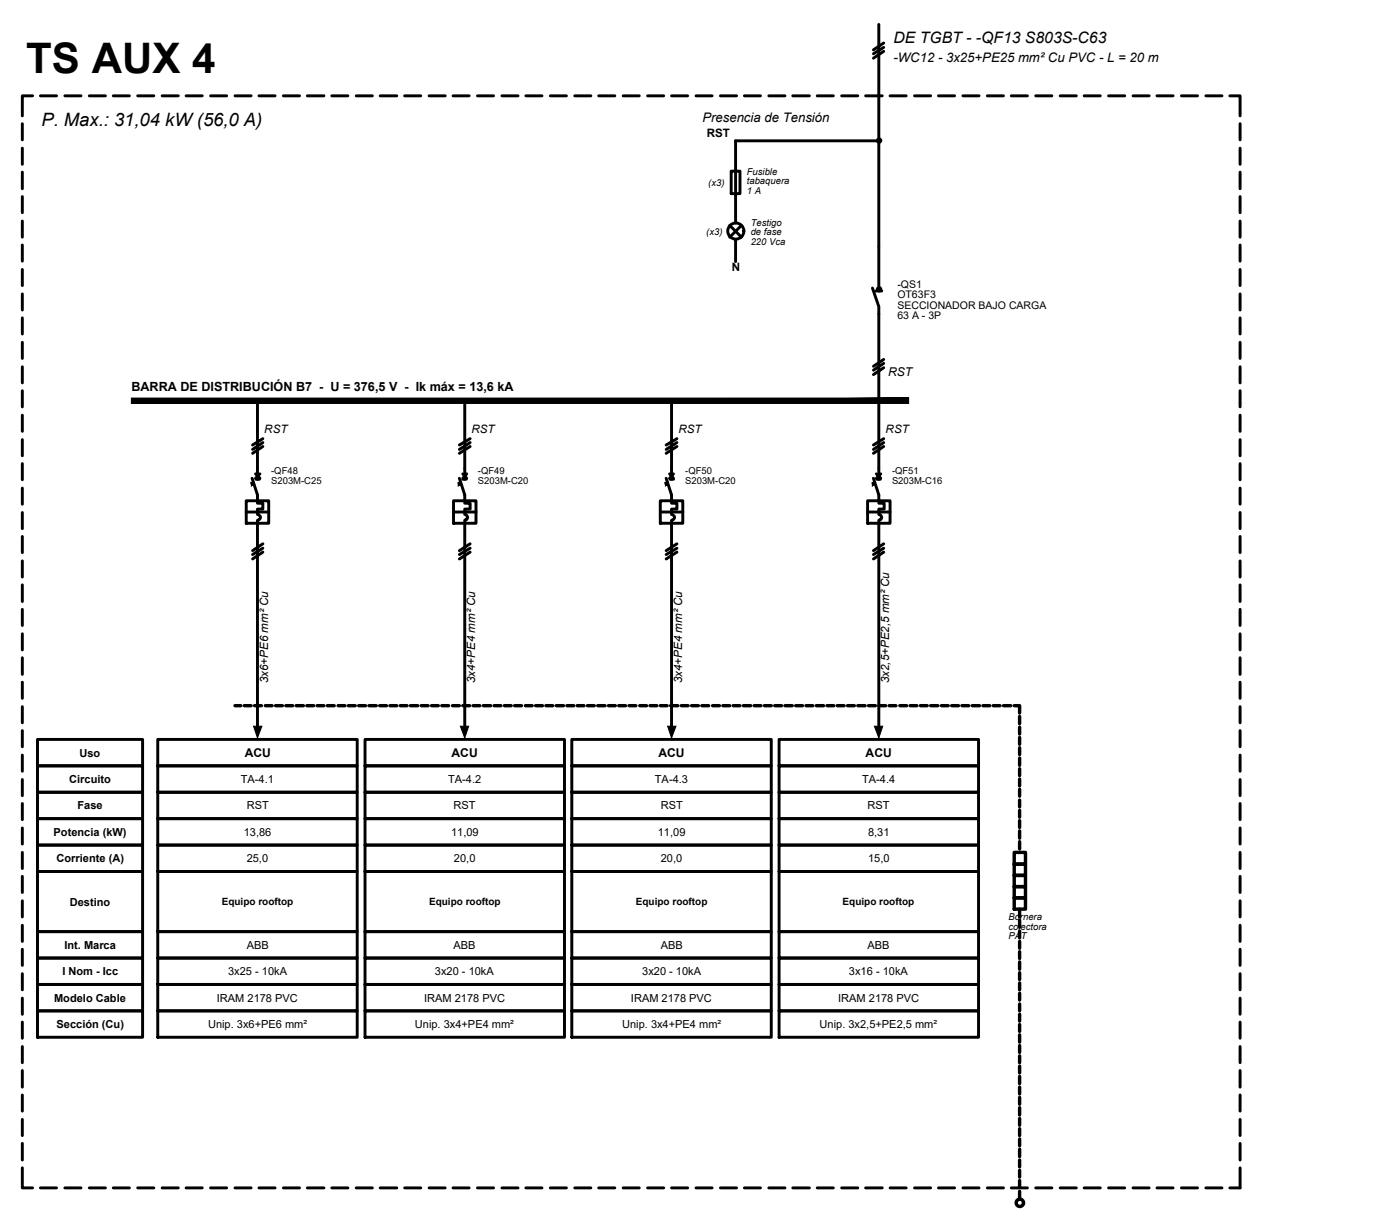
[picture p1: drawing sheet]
<svg xmlns="http://www.w3.org/2000/svg" width="121mm" height="105mm" viewBox="0 0 121 105" stroke-linecap="round" stroke-linejoin="round" font-family="sans-serif">
<!-- layer: UNI-MARCO -->
<g fill="none" stroke="#000" stroke-width=".25">
<path d="M1.9 10.7v1.4M1.9 12.8v1.4M1.9 14.9v1.4M1.9 17v1.4M1.9 19.1v1.4M2.8 8.3h-.9v1.7M3.5 8.3h1.4M5.6 8.3h1.4M7.7 8.3h1.4M9.8 8.3h1.4M11.9 8.3h1.4M14 8.3h1.4"/>
<path d="M16.1 8.3h1.4M18.2 8.3h1.4M20.3 8.3h1.4M22.4 8.3h1.4M24.5 8.3h1.4M26.6 8.3h1.5M28.7 8.3h1.4M30.8 8.3h1.4M32.9 8.3h1.5M35 8.3h1.4M37.2 8.3h1.4M39.2 8.3h1.4"/>
<path d="M41.3 8.3h1.4M43.5 8.3h1.4M45.5 8.3h1.4M47.7 8.3h1.4M49.8 8.3h1.4M51.8 8.3h1.4M54 8.3h1.4M56.1 8.3h1.4M58.2 8.3h1.3M60.3 8.3h1.4M62.4 8.3h1.4M64.5 8.3h1.4"/>
<path d="M66.6 8.3h1.4M68.7 8.3h1.4M70.8 8.3h1.4M72.9 8.3h1.4M75 8.3h1.4M77.1 8.3h1.4M79.2 8.3h1.4M81.3 8.3h1.4M83.4 8.3h1.4M85.5 8.3h1.4M87.6 8.3h1.4M89.7 8.3h1.4"/>
<path d="M91.8 8.3h1.4M93.9 8.3h1.4M96 8.3h1.4M98.1 8.3h1.4M100.2 8.3h1.4M102.3 8.3h1.4M104.4 8.3h1.4M106.5 8.3h.9v1.7M107.4 10.7v1.4M107.4 12.8v1.4M107.4 14.9v1.4M107.4 17v1.4"/>
<path d="M107.4 19.1v1.4M1.9 21.2v1.4M1.9 23.3v1.4M1.9 25.4v1.4M1.9 27.5v1.4M1.9 29.6v1.4M1.9 31.7v1.4M1.9 33.8v1.4M1.9 35.9v1.4M1.9 38.1v1.4M107.4 21.2v1.4M107.4 23.3v1.4"/>
<path d="M107.4 25.4v1.4M107.4 27.5v1.4M107.4 29.6v1.4M107.4 31.7v1.4M107.4 33.8v1.4M107.4 35.9v1.4M107.4 38.1v1.4M1.9 40.1v1.4M1.9 42.2v1.4M1.9 44.4v1.4M1.9 46.4v1.4M1.9 48.6v1.4"/>
<path d="M1.9 50.6v1.5M1.9 52.7v1.4M1.9 54.9v1.4M1.9 56.9v1.5M1.9 59.1v1.4M107.4 40.1v1.4M107.4 42.2v1.4M107.4 44.4v1.4M107.4 46.4v1.4M107.4 48.6v1.4M107.4 50.6v1.5M107.4 52.7v1.4"/>
<path d="M107.4 54.9v1.4M107.4 56.9v1.5M107.4 59.1v1.4M1.9 61.2v1.4M1.9 63.2v1.4M1.9 65.4v1.4M1.9 67.5v1.4M1.9 69.6v1.3M1.9 71.7v1.4M1.9 73.8v1.4M1.9 75.9v1.4M1.9 78v1.4"/>
<path d="M107.4 61.2v1.4M107.4 63.2v1.4M107.4 65.4v1.4M107.4 67.5v1.4M107.4 69.6v1.3M107.4 71.7v1.4M107.4 73.8v1.4M107.4 75.9v1.4M107.4 78v1.4M1.9 80.1v1.4M1.9 82.2v1.4M1.9 84.3v1.4"/>
<path d="M1.9 86.4v1.4M1.9 88.5v1.4M1.9 90.6v1.4M1.9 92.7v1.4M1.9 94.8v1.4M1.9 96.9v1.4M1.9 99v1.4M107.4 80.1v1.4M107.4 82.2v1.4M107.4 84.3v1.4M107.4 86.4v1.4M107.4 88.5v1.4"/>
<path d="M107.4 90.6v1.4M107.4 92.7v1.4M107.4 94.8v1.4M107.4 96.9v1.4M107.4 99v1.4M1.9 101.1v1.7h.9M3.5 102.8h1.4M5.6 102.8h1.4M7.7 102.8h1.4M9.8 102.8h1.4M11.9 102.8h1.4M14 102.8h1.4"/>
<path d="M16.1 102.8h1.4M18.2 102.8h1.4M20.3 102.8h1.4M22.4 102.8h1.4M24.5 102.8h1.4M26.6 102.8h1.5M28.7 102.8h1.4M30.8 102.8h1.4M32.9 102.8h1.5M35 102.8h1.4M37.2 102.8h1.4M39.2 102.8h1.4"/>
<path d="M41.3 102.8h1.4M43.5 102.8h1.4M45.5 102.8h1.4M47.7 102.8h1.4M49.8 102.8h1.4M51.8 102.8h1.4M54 102.8h1.4M56.1 102.8h1.4M58.2 102.8h1.3M60.3 102.8h1.4M62.4 102.8h1.4M64.5 102.8h1.4"/>
<path d="M66.6 102.8h1.4M68.7 102.8h1.4M70.8 102.8h1.4M72.9 102.8h1.4M75 102.8h1.4M77.1 102.8h1.4M79.2 102.8h1.4M81.3 102.8h1.4M83.4 102.8h1.4M85.5 102.8h1.4M87.6 102.8h1.4M89.7 102.8h1.4"/>
<path d="M91.8 102.8h1.4M93.9 102.8h1.4M96 102.8h1.4M98.1 102.8h1.4M100.2 102.8h1.4M102.3 102.8h1.4M104.4 102.8h1.4M107.4 101.1v1.7h-.9"/>
</g>
<!-- layer: UNI-LIN -->
<g fill="none" stroke="#000" stroke-width=".25">
<path d="M63.2 19.5l1 1M63.3 14.8h.8v2h-.8zM64.2 19.5l-1 1M76.1 12.2h-12.4v7.1M76.1 2.1v22.8M76.5 4.4l-.9 .6M76.5 4.1l-.9 .6M76.5 3.7l-.9 .6M22.3 34.7v6.8M22.8 38.6l-.9 .6M22.8 38.3l-.9 .6M22.8 38l-.9 .5"/>
<path d="M40.2 34.7v6.8M40.7 38.6l-.9 .6M40.7 38.3l-.9 .6M40.7 38l-.9 .5M58.2 34.7v6.8M58.6 38.6l-.9 .6M58.6 38.3l-.9 .6M58.6 38l-.9 .5M63.7 20.7v1.9M75.6 24.9l.5 1.6v15M75.8 25.2h.6M76.5 31.8l-.9 .6"/>
<path d="M76.5 31.5l-.9 .5M76.5 31.1l-.9 .6M76.5 38.6l-.9 .6M76.5 38.3l-.9 .6M76.5 38l-.9 .5M21.3 43.3h2v2h-2zM21.3 44.3h2M21.8 41.4l.5 1.4v.8h.5v.5h-.5v.4a.25 .25 0 0 1 .3 .3 .25 .25 0 0 1-.3 .2v18M22.1 41l.4 .4M22.2 41.5h.3M22.5 41l-.4 .4M22.8 47.8l-.9 .6"/>
<path d="M22.8 47.5l-.9 .5M22.8 47.1l-.9 .6M39.3 43.3h1.9v2h-1.9zM39.3 44.3h1.9M39.8 41.4l.4 1.4v.8h.5v.5h-.5v.4a.25 .25 0 0 1 .3 .3 .25 .25 0 0 1-.3 .2v18M40.1 41.5h.3M40.1 41l.3 .4M40.4 41l-.3 .4M40.7 47.8l-.9 .6M40.7 47.5l-.9 .5M40.7 47.1l-.9 .6M57.2 43.3h1.9v2h-1.9z"/>
<path d="M57.2 44.3h1.9M57.7 41.4l.5 1.4v.8h.4v.5h-.4v.4a.25 .25 0 0 1 .2 .3 .25 .25 0 0 1-.2 .2v18M58 41l.3 .4M58 41.5h.3M58.3 41l-.3 .4M58.6 47.8l-.9 .6M58.6 47.5l-.9 .5M58.6 47.1l-.9 .6M75.1 43.3h2v2h-2zM75.1 44.3h2M75.6 41.4l.5 1.4v.8h.5v.5h-.5v.4a.25 .25 0 0 1 .3 .3 .25 .25 0 0 1-.3 .2v18M75.9 41l.4 .4"/>
<path d="M75.9 41.5h.3M76.3 41l-.4 .4M76.5 47.8l-.9 .6M76.5 47.5l-.9 .5M76.5 47.1l-.9 .6"/>
<circle cx="76.1" cy="12.2" r=".15"/>
<circle cx="63.7" cy="20" r=".7"/>
<circle cx="76.1" cy="25" r=".15"/>
</g>
<!-- layer: UNI-BARRA -->
<path d="M11.4 34.5v.4l67.3-.4zM11.4 34.9l67.3-.4v.4z" fill="#000" stroke="#000" stroke-width=".09"/>
<!-- layer: UNI-TABLA -->
<g fill="none" stroke="#000" stroke-width=".25">
<path d="M3.2 64h9.1v2.3h-9.1zM3.2 66.3h9.1v2.3h-9.1zM3.2 68.6h9.1v2.3h-9.1zM3.2 70.9h9.1v2.3h-9.1zM3.2 73.2h9.1v2.2h-9.1zM3.2 75.4h9.1v5.2h-9.1zM13.7 64h17.2v2.3h-17.2zM13.7 66.3h17.2v2.3h-17.2zM13.7 68.6h17.2v2.3h-17.2zM13.7 70.9h17.2v2.3h-17.2zM13.7 73.2h17.2v2.2h-17.2zM13.7 75.4h17.2v5.2h-17.2z"/>
<path d="M31.6 64h17.3v2.3h-17.3zM31.6 66.3h17.3v2.3h-17.3zM31.6 68.6h17.3v2.3h-17.3zM31.6 70.9h17.3v2.3h-17.3zM31.6 73.2h17.3v2.2h-17.3zM31.6 75.4h17.3v5.2h-17.3zM49.5 64h17.3v2.3h-17.3zM49.5 66.3h17.3v2.3h-17.3zM49.5 68.6h17.3v2.3h-17.3zM49.5 70.9h17.3v2.3h-17.3zM49.5 73.2h17.3v2.2h-17.3zM49.5 75.4h17.3v5.2h-17.3z"/>
<path d="M67.5 64h17.2v2.3h-17.2zM67.5 66.3h17.2v2.3h-17.2zM67.5 68.6h17.2v2.3h-17.2zM67.5 70.9h17.2v2.3h-17.2zM67.5 73.2h17.2v2.2h-17.2zM67.5 75.4h17.2v5.2h-17.2zM3.2 80.6h9.1v2.3h-9.1zM3.2 82.9h9.1v2.3h-9.1zM3.2 85.2h9.1v2.3h-9.1zM3.2 87.5h9.1v2.3h-9.1zM13.7 80.6h17.2v2.3h-17.2zM13.7 82.9h17.2v2.3h-17.2z"/>
<path d="M13.7 85.2h17.2v2.3h-17.2zM13.7 87.5h17.2v2.3h-17.2zM31.6 80.6h17.3v2.3h-17.3zM31.6 82.9h17.3v2.3h-17.3zM31.6 85.2h17.3v2.3h-17.3zM31.6 87.5h17.3v2.3h-17.3zM49.5 80.6h17.3v2.3h-17.3zM49.5 82.9h17.3v2.3h-17.3zM49.5 85.2h17.3v2.3h-17.3zM49.5 87.5h17.3v2.3h-17.3zM67.5 80.6h17.2v2.3h-17.2zM67.5 82.9h17.2v2.3h-17.2z"/>
<path d="M67.5 85.2h17.2v2.3h-17.2zM67.5 87.5h17.2v2.3h-17.2z"/>
</g>
<!-- layer: UNI-LIN -->
<g fill="#000" stroke="#000" stroke-width=".09">
<path d="M22 62.9h.7l-.4 1zM39.9 62.9h.7l-.4 1zM57.8 62.9h.7l-.3 1zM75.7 62.9h.7l-.3 1z"/>
<path d="M22 41.7v.3h-.2zM21.7 41.8l.1 .2 .2-.3z"/>
<path d="M39.9 41.7v.3h-.2zM39.7 41.8v.2l.2-.3z"/>
<path d="M57.8 41.7l.1 .3h-.3zM57.6 41.8v.2l.2-.3z"/>
<path d="M75.7 41.7l.1 .3h-.2zM75.5 41.8l.1 .2 .1-.3z"/>
</g>
<!-- layer: UNI-PAT -->
<g fill="none" stroke="#000" stroke-width=".3">
<path d="M20.3 61.1h.6M21.2 61.1h.5M22 61.1h.6M23 61.1h.6M23.9 61.1h.6M24.8 61.1h.5M25.6 61.1h.7M26.6 61.1h.6M27.5 61.1h.6M28.4 61.1h.5M29.3 61.1h.6M30.2 61.1h.6"/>
<path d="M31.1 61.1h.6M31.9 61.1h.7M32.9 61.1h.6M33.8 61.1h.6M34.7 61.1h.6M35.5 61.1h.7M36.5 61.1h.6M37.4 61.1h.6M38.3 61.1h.5M39.2 61.1h.6M40.1 61.1h.6M41 61.1h.6"/>
<path d="M41.9 61.1h.6M42.8 61.1h.6M43.7 61.1h.6M44.6 61.1h.6M45.5 61.1h.6M46.4 61.1h.6M47.3 61.1h.6M48.2 61.1h.6M49.1 61.1h.6M50 61.1h.6M50.9 61.1h.6M51.8 61.1h.6"/>
<path d="M52.7 61.1h.6M53.6 61.1h.6M54.5 61.1h.6M55.4 61.1h.6M56.3 61.1h.6M57.2 61.1h.6M58.1 61.1h.6M59 61.1h.6M59.9 61.1h.6M60.8 61.1h.6M61.7 61.1h.6M62.6 61.1h.6"/>
<path d="M63.5 61.1h.6M64.4 61.1h.6M65.3 61.1h.6M66.2 61.1h.6M67.1 61.1h.6M68 61.1h.6M68.9 61.1h.6M69.8 61.1h.6M70.7 61.1h.6M71.6 61.1h.6M72.5 61.1h.6M73.4 61.1h.6"/>
<path d="M74.3 61.1h.6M75.2 61.1h.6M76.1 61.1h.6M77 61.1h.6M77.9 61.1h.6M78.8 61.1h.6M79.7 61.1h.6M80.6 61.1h.6M81.5 61.1h.6M82.4 61.1h.6M83.3 61.1h.6M84.2 61.1h.6"/>
<path d="M85.1 61.1h.6M86 61.1h.6M86.9 61.1h.6M87.8 61.1h.5v.6M87.8 77.7h1v1h-1zM87.8 76.7h1v1h-1zM87.8 75.8h1v.9h-1zM87.8 74.8h1v1h-1zM87.8 73.8h1v1h-1zM88.3 62v.7M88.3 62.9v.6M88.3 63.8v.6"/>
<path d="M88.3 64.7v.6M88.3 65.6v.7M88.3 66.5v.6M88.3 67.4v.6M88.3 68.3v.6M88.3 69.3v.5M88.3 70.1v.6M88.3 71v.6M88.3 71.9v.7M88.3 72.9v.6M88.3 78.7v.7M88.3 79.7v.6"/>
<path d="M88.3 80.6v.6M88.3 81.5v.6M88.3 82.4v.6M88.3 83.3v.6M88.3 84.2v.6M88.3 85.1v.6M88.3 86v.6M88.3 86.9v.6M88.3 87.8v.6M88.3 88.7v.6M88.3 89.6v.6M88.3 90.5v.6"/>
<path d="M88.3 91.4v.6M88.3 92.3v.6M88.3 93.2v.6M88.3 94.1v.6M88.3 95v.6M88.3 95.9v.6M88.3 96.8v.6M88.3 97.7v.6M88.3 98.6v.6M88.3 99.5v.6M88.3 100.4v.6M88.3 101.3v.6"/>
<path d="M88.3 102.2v.6M88.3 103.1v.7"/>
<circle cx="88.3" cy="104.1" r=".32"/>
</g>
<text font-size="3.6" x="2.3" y="6.3">TS AUX 4</text>
<text font-size="1.6" x="3.6" y="10.9">P. Max.: 31,04 kW (56,0 A)</text>
<text font-size="1.4" x="77.4" y="3.7">DE TGBT - -QF13 S803S-C63</text>
<g font-size="1.1">
<text x="77.4" y="5.4">-WC12 - 3x25+PE25 mm² Cu PVC - L = 20 m</text>
<text x="60.8" y="10.6">Presencia de Tensión</text>
<text x="11.4" y="33.9">BARRA DE DISTRIBUCIÓN B7 - U = 376,5 V - Ik máx = 13,6 kA</text>
</g>
<g font-size="1">
<text x="61.2" y="11.9">RST</text>
<text x="63.4" y="23.5">N</text>
<text x="76.9" y="32.6">RST</text>
<text x="22.9" y="37.5">RST</text>
<text x="40.8" y="37.5">RST</text>
<text x="58.7" y="37.5">RST</text>
<text x="76.7" y="37.5">RST</text>
<text x="23.2" y="59.1" transform="rotate(-90 23.2 59.1)">3x6+PE6 mm² Cu</text>
<text x="41.1" y="59.1" transform="rotate(-90 41.1 59.1)">3x4+PE4 mm² Cu</text>
<text x="59.1" y="59.1" transform="rotate(-90 59.1 59.1)">3x4+PE4 mm² Cu</text>
<text x="77" y="59.1" transform="rotate(-90 77 59.1)">3x2,5+PE2,5 mm² Cu</text>
<text x="6.9" y="65.5">Uso</text>
<text x="21.2" y="65.5">ACU</text>
<text x="39.1" y="65.5">ACU</text>
<text x="57" y="65.5">ACU</text>
<text x="75" y="65.5">ACU</text>
<text x="6" y="67.8">Circuito</text>
<text x="6.7" y="70.1">Fase</text>
<text x="20.9" y="67.8">TA-4.1</text>
<text x="21.4" y="70.1">RST</text>
<text x="38.8" y="67.8">TA-4.2</text>
<text x="39.3" y="70.1">RST</text>
<text x="56.7" y="67.8">TA-4.3</text>
<text x="57.2" y="70.1">RST</text>
<text x="74.7" y="67.8">TA-4.4</text>
<text x="75.1" y="70.1">RST</text>
<text x="4.6" y="72.3">Potencia (kW)</text>
<text x="4.9" y="74.6">Corriente (A)</text>
<text x="21.1" y="72.3">13,86</text>
<text x="21.4" y="74.6">25,0</text>
<text x="39.1" y="72.3">11,09</text>
<text x="39.3" y="74.6">20,0</text>
<text x="57" y="72.3">11,09</text>
<text x="57.2" y="74.6">20,0</text>
<text x="75.2" y="72.3">8,31</text>
<text x="75.2" y="74.6">15,0</text>
<text x="5.6" y="82.1">Int. Marca</text>
<text x="6" y="78.4">Destino</text>
<text x="21.4" y="82.1">ABB</text>
<text x="39.3" y="82.1">ABB</text>
<text x="57.2" y="82.1">ABB</text>
<text x="75.1" y="82.1">ABB</text>
<text x="4.7" y="86.7">Modelo Cable</text>
<text x="4.9" y="89">Sección (Cu)</text>
<text x="5.4" y="84.4">I Nom - Icc</text>
<text x="18" y="89">Unip. 3x6+PE6 mm²</text>
<text x="18.8" y="86.7">IRAM 2178 PVC</text>
<text x="19.8" y="84.4">3x25 - 10kA</text>
<text x="35.9" y="89">Unip. 3x4+PE4 mm²</text>
<text x="36.7" y="86.7">IRAM 2178 PVC</text>
<text x="37.7" y="84.4">3x20 - 10kA</text>
<text x="53.9" y="89">Unip. 3x4+PE4 mm²</text>
<text x="54.6" y="86.7">IRAM 2178 PVC</text>
<text x="55.6" y="84.4">3x20 - 10kA</text>
<text x="71" y="89">Unip. 3x2,5+PE2,5 mm²</text>
<text x="72.6" y="86.7">IRAM 2178 PVC</text>
<text x="73.5" y="84.4">3x16 - 10kA</text>
</g>
<g font-size=".9">
<text x="77.7" y="24.9">-QS1</text>
<text x="77.7" y="25.8">OT63F3</text>
<text x="77.7" y="26.8">SECCIONADOR BAJO CARGA</text>
<text x="77.7" y="27.6">63 A - 3P</text>
<text x="19.2" y="78.4">Equipo rooftop</text>
<text x="37.2" y="78.4">Equipo rooftop</text>
<text x="55.1" y="78.4">Equipo rooftop</text>
<text x="73" y="78.4">Equipo rooftop</text>
</g>
<g font-size=".8">
<text x="61.3" y="16.1">(x3)</text>
<text x="64.7" y="15.2">Fusible</text>
<text x="64.7" y="16">tabaquera</text>
<text x="64.7" y="16.8">1 A</text>
<text x="61.2" y="20.3">(x3)</text>
<text x="65" y="19.6">Testigo</text>
<text x="65" y="20.4">de fase</text>
<text x="65" y="21.2">220 Vca</text>
<text x="23.5" y="41.1">-QF48</text>
<text x="23.5" y="41.9">S203M-C25</text>
<text x="41.4" y="41.1">-QF49</text>
<text x="41.4" y="41.9">S203M-C20</text>
<text x="59.3" y="41.1">-QF50</text>
<text x="59.3" y="41.9">S203M-C20</text>
<text x="77.2" y="41.1">-QF51</text>
<text x="77.2" y="41.9">S203M-C16</text>
<text x="87.3" y="79.7">Bornera</text>
<text x="87.3" y="80.5">colectora</text>
<text x="87.3" y="81.3">PAT</text>
</g>
</svg>
